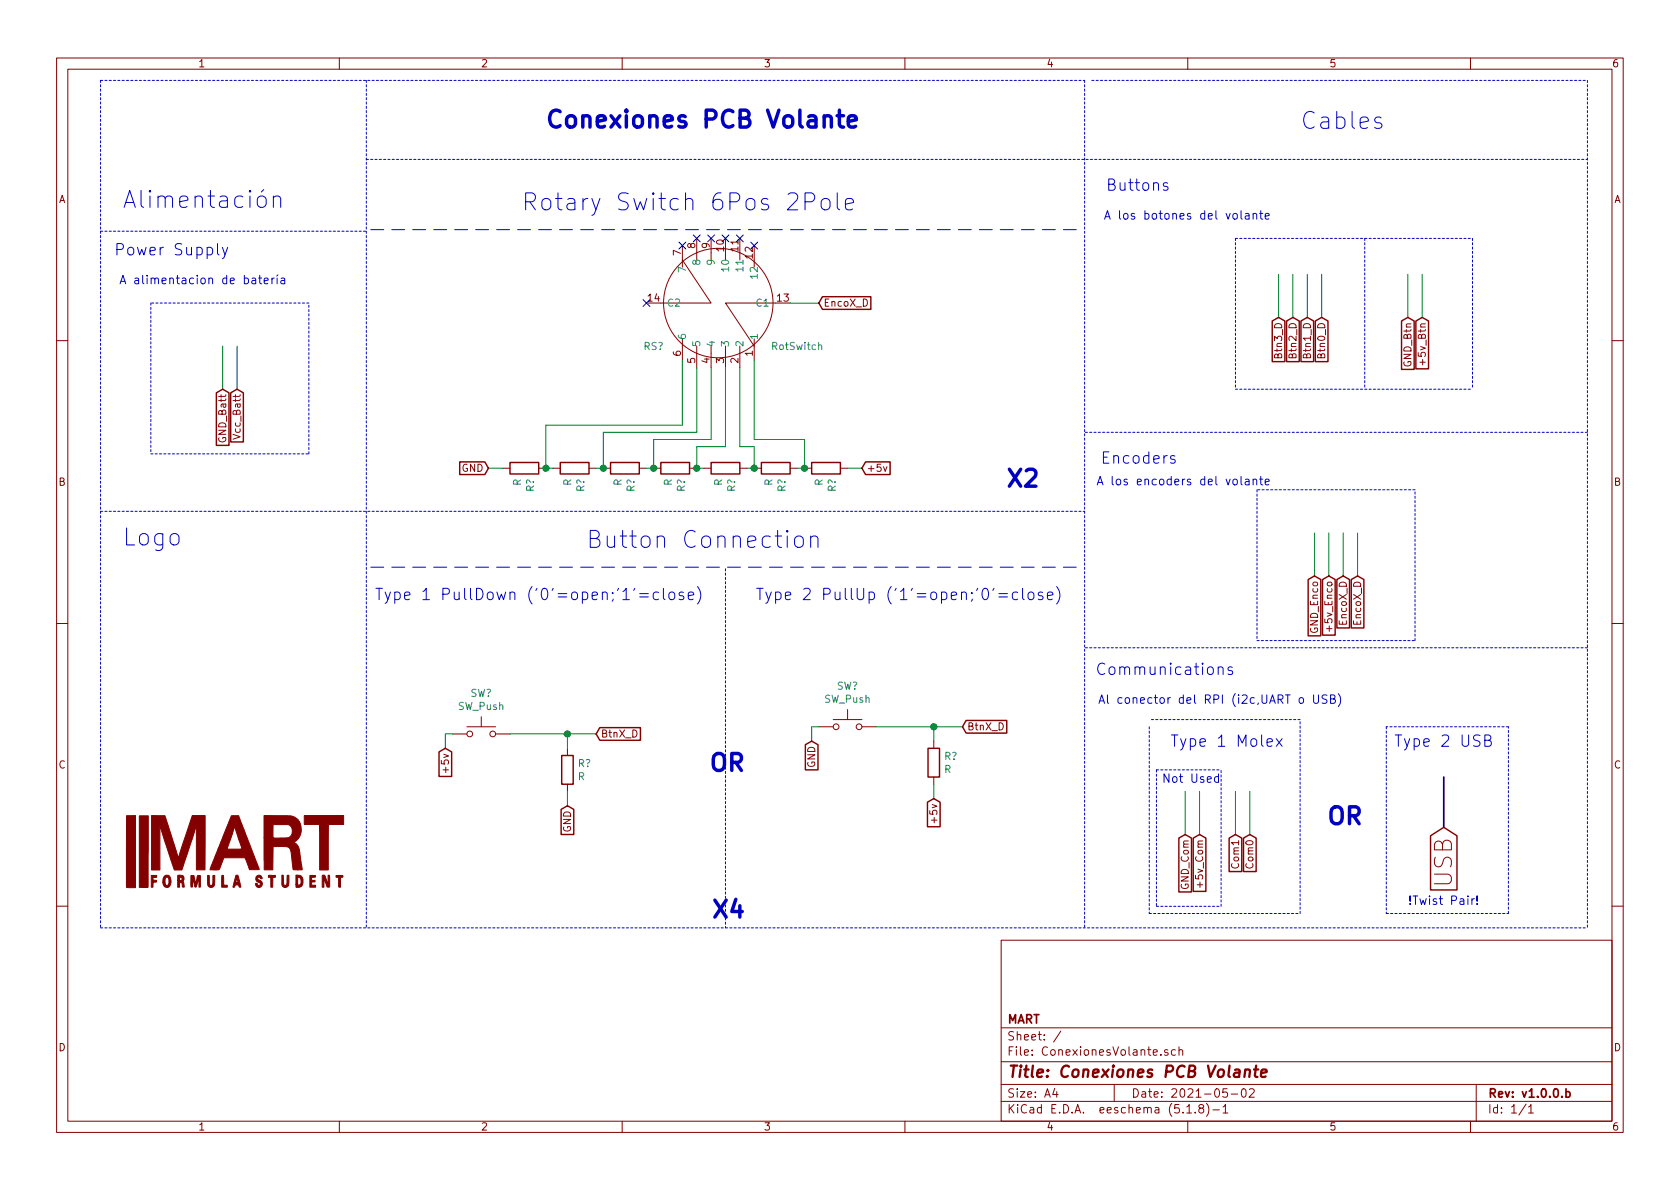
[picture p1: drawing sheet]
<svg xmlns="http://www.w3.org/2000/svg" width="297mm" height="210mm" viewBox="0 0 297 210" stroke-linecap="round" stroke-linejoin="round" font-family="sans-serif">
<g fill="none" stroke="#840000" stroke-width=".18">
<path d="M10 10.3h277v189.9h-277zM12 12.2h273v186.1h-273zM60 10.3v1.9M110 10.3v1.9M160 10.3v1.9M210 10.3v1.9M260 10.3v1.9M120.6 46l5.1 7.6h-8.9M120.6 43.4v3.8M120.6 59.9v3.8M123.2 42.2v3.8M125.7 42.2v3.8"/>
<path d="M128.3 44.7v1.3M130.8 44.7v1.3M133.3 46v1.2M133.3 59.9v3.8M137.2 53.6h-8.9l5 7.6M10 60.2h2M123.2 61.2v3.8M125.7 61.2v3.8M128.3 61.2v3.8M130.8 61.2v3.8M251.5 63.6v.9M285 60.2h2"/>
<path d="M88.9 82.8h1.3M95.2 82.8h1.3M97.8 82.8h1.3M104.1 82.8h1.3M106.7 82.8h1.2M113 82.8h1.3M115.6 82.8h1.2M121.9 82.8h1.3M124.5 82.8h1.2M130.8 82.8h1.3M133.3 82.8h1.3M139.7 82.8h1.3"/>
<path d="M142.2 82.8h1.3M148.6 82.8h1.3M156.2 82.5l.3 .9 .3-.9M10 110.3h2M235 110.7v1M285 110.3h2M80 129.8h2.5M82.5 128.5h5.1M85.1 126.7v1.8M87.6 129.8h2.6M100.3 132.3v1.3M100.3 138.7v1.2"/>
<path d="M144.8 128.5h2.5M147.3 127.2h5.1M149.9 125.5v1.7M152.4 128.5h2.5M165.1 131.1v1.2M165.1 137.4v1.3M212.2 156v.9M10 160.2h2M177 166.3h108v32h-108zM285 160.2h2M60 198.3v1.9M110 198.3v1.9"/>
<path d="M160 198.3v1.9M177 194.8h108M177 191.8h108M177 187.8h108M177 181.8h108M186.5 192.5l-.4 1h1M186.8 193v1M187.6 182.3l-1.3 2M197 191.8v3M205.3 186.5v.1M206.5 185.7a.37 .37 0 0 0-.6 .1l.1 .2 .5 .2 .1 .1-.3 .3-.4-.1M207.8 185.7l-.4-.1-.3 .3 .1 .6 .2 .1 .4-.1"/>
<path d="M208.5 185.7a.37 .37 0 0 1 .6 .1v.8M208.5 185.1v1.5M209.8 195.8l.5-.5v1.5M209.8 196.8h.9M210 198.3v1.9M211.3 196.7v.1M212.2 196l-.2-.3v-.2l.2-.2 .5 .1 .1 .2v.2l-.7 .2a.48 .48 0 0 0-.1 .7l.2 .1 .6-.1a.48 .48 0 0 0-.3-.7M213.3 195.1a1.71 1.71 0 0 1 0 2.3M214.5 196.3h1.1M216.3 195.8l.4-.5v1.5M216.3 196.8h.8M217 192.5h-.7l-.1 .7 .2-.1 .5 .1 .1 .2v.5l-.2 .1-.6-.1"/>
<path d="M217.7 193.5h1.1M219.6 192.7l.4-.2a.94 .94 0 0 1 0 1.5 .82 .82 0 0 1-.4-1.3zM220.9 192.7l.2-.2h.4l.2 .2 .1 .3-1 1h1M260 198.3v1.9M261 191.8v6.5M269.8 195.2l-1.2 2M270.3 195.8l.4-.5v1.5M270.3 196.8h.8"/>
<circle cx="127" cy="53.6" r="9.7"/>
<circle cx="83.1" cy="129.8" r=".51"/>
<circle cx="87.1" cy="129.8" r=".51"/>
<circle cx="147.8" cy="128.5" r=".51"/>
<circle cx="151.9" cy="128.5" r=".51"/>
</g>
<path d="M276.9 193.1l.4-.1 .3 .3-.1 .6-.2 .1-.4-.1M276.9 192.5v1.5" fill="none" stroke="#840000" stroke-width=".3"/>
<path d="M220.2 189.3a.5 .5 0 0 1 .8 .1l-.1 1M220.2 189.1l-.2 1.3M221.7 189.1h.8M222.1 188.4l-.2 1.8v.1l.4 .1M223 189.8l1-.2-.1-.4-.6-.1-.3 .3v.9l.2 .1 .6-.1" fill="none" stroke="#840000" stroke-width=".41"/>
<g fill="none" stroke="#840000" stroke-width=".25">
<path d="M145.4 52.5h8.6v2.2h-8.6l-.6-1.1zM224.9 56.8l1.2-.7 1.1 .7v7.2h-2.3zM227.5 56.8l1.1-.7 1.1 .7v7.2h-2.2zM230 56.8l1.1-.7 1.2 .7v7.2h-2.3zM232.6 56.8l1.1-.7 1.1 .7v7.2h-2.2zM247.8 56.8l1.1-.7 1.1 .7v8.5h-2.2zM250.3 56.8l1.2-.7 1.1 .7v8.4h-2.3zM38.3 69.5l1.1-.7 1.1 .7v9.3h-2.2zM40.8 69.5l1.1-.7 1.1 .7v8.7h-2.2zM81.3 81.7h4.4l.7 1.1-.7 1.1h-4.4zM90.2 81.8h5v2h-5zM99.1 81.8h5v2h-5z"/>
<path d="M107.9 81.8h5.1v2h-5.1zM116.8 81.8h5.1v2h-5.1zM125.7 81.8h5.1v2h-5.1zM134.6 81.8h5.1v2h-5.1zM143.5 81.8h5.1v2h-5.1zM153 81.7h4.4v2.2h-4.4l-.6-1.1zM231.3 102.5l1.1-.7 1.1 .7v9.9h-2.2zM233.8 102.5l1.1-.7 1.2 .7v9.8h-2.3zM236.4 102.5l1.1-.7 1.1 .7v8.5h-2.2zM238.9 102.5l1.1-.7 1.1 .7v8.5h-2.2zM77.6 133l1.1-.7 1.2 .7v4.3h-2.3zM99.3 133.6h2v5.1h-2z"/>
<path d="M106 128.7h7.2v2.2h-7.2l-.6-1.1zM142.4 131.7l1.1-.6 1.1 .6v4.4h-2.2zM164.1 132.3h2v5.1h-2zM170.8 127.4h7.2v2.2h-7.2l-.6-1.1zM99.2 143.1l1.1-.6 1.1 .6v4.5h-2.2zM164 141.9l1.1-.7 1.1 .7v4.3h-2.2zM208.4 148.2l1.1-.6 1.2 .6v9.5h-2.3zM211 148.2l1.1-.6 1.1 .6v9.4h-2.2zM217.3 148.2l1.1-.6 1.2 .6v5.9h-2.3zM219.9 148.2l1.1-.6 1.1 .6v5.9h-2.2zM252.9 147.8l2.4-1.5 2.3 1.5v9.6h-4.7z"/>
</g>
<path d="M144.7 61.1l.2-.1h.3l.1 .8" fill="none" stroke="#008484" stroke-width=".18"/>
<g fill="#840000" stroke="#840000" stroke-width=".18">
<path d="M24.6 144.3h1.6v12.6h-1.6z"/>
<path d="M22.4 144.2h1.6v12.8l-1.6-.1v-.2z"/>
<path d="M53.8 144.2h7v1.6h-2.7l-.1 8h-1.5v-8h-2.7z"/>
<path d="M39.2 154.8h.3v1.7h.7v.4h-1z"/>
<path d="M26.7 154.8h1v.3l-.6 .1v.4l.6 .1v.3h-.6v.9h-.4z"/>
<path d="M47.5 154.8h1.2v.3l-.5 .1v1.7h-.3v-1.7l-.5-.1z"/>
<path d="M59.4 154.8h1.2v.3l-.4 .1v1.7l-.3-.1v-1.5l-.1-.2h-.4z"/>
<path d="M54.8 154.8h1v.3l-.7 .1v.4l.6 .1v.3h-.6v.4l.2 .1h.5v.4h-1z"/>
<path d="M36.7 154.8l.3 .1v1.4a.29 .29 0 0 0 .3 .3 .29 .29 0 0 0 .3-.3v-1.5h.4v1.1a.73 .73 0 0 1-.8 1l-.3-.2-.2-.2z"/>
<path d="M49.8 154.8h.3v1.3a.32 .32 0 0 0 .3 .5 .32 .32 0 0 0 .3-.4l.1-1.4h.3v1.3a.65 .65 0 0 1-.5 .8 .65 .65 0 0 1-.8-.4z"/>
<path d="M52.3 154.8a.9 .9 0 0 1 1.3 .7v.6a.84 .84 0 0 1-1.3 .7v-.4h.3l.1 .1a.74 .74 0 0 0 .6-.6 .74 .74 0 0 0-.5-.8l-.2 .2v1.1h-.3z"/>
<path d="M57 154.8h.4l.6 1.5v-1.5h.3v2a.36 .36 0 0 1-.4 .1 .36 .36 0 0 1-.2-.4l-.4-1.3v1.7h-.3z"/>
<path d="M31.4 154.8a.71 .71 0 0 1 .8 0 .71 .71 0 0 1 .3 .7l-.1 .3 .2 .8a.18 .18 0 0 1-.1 .3 .18 .18 0 0 1-.3-.1v-.6l-.5-.1v.8h-.3v-1.2h.3a.3 .3 0 0 0 .5-.2 .3 .3 0 0 0-.4-.3l-.1 .5h-.3z"/>
<path d="M29 155a.7 .7 0 0 1 .9-.2 .7 .7 0 0 1 .3 .8 .86 .86 0 0 1-.1 1 .86 .86 0 0 1-.9 .2l-.3-.4-.1-.4h.4l.1 .4 .3 .2a1.14 1.14 0 0 0 .2-1.4l-.4-.1-.2 .9h-.4l.1-.7z"/>
<path d="M45.4 154.9a.53 .53 0 0 1 .6-.1 .53 .53 0 0 1 .3 .6h-.2l-.3-.3-.3 .2 .1 .2a.75 .75 0 0 1 .7 .5 .75 .75 0 0 1-.1 .8 .57 .57 0 0 1-.7 .1 .57 .57 0 0 1-.3-.7h.3a.29 .29 0 0 0 .2 .4 .29 .29 0 0 0 .3-.2 .29 .29 0 0 0-.3-.4 .66 .66 0 0 1-.3-1.1z"/>
<path d="M41.7 154.8h.2a1.27 1.27 0 0 1 .5 1l.1 1.1h-.2l-.1-.4h-.6l-.2 .4h-.2l.2-.9h.7l-.2-.7-.2 .7h-.3z"/>
<path d="M33.8 154.8l.5 .1 .3 1.3 .2-.8a.47 .47 0 0 1 .1-.5 .47 .47 0 0 1 .5-.1v2.1h-.2l-.1-1.6-.4 1.5a.31 .31 0 0 1-.3-.1 .31 .31 0 0 1-.1-.3l-.2-1-.1 1.4h-.2z"/>
<path d="M46.7 144.2h4.2a2.46 2.46 0 0 1 2.4 1.9 2.46 2.46 0 0 1-1.3 2.8v.1a2.11 2.11 0 0 1 1 2l.4 2.8h-1.6l-.2-1.7a3.3 3.3 0 0 0-.5-2.2l-.7-.2h-2.1l-.1 4.1h-1.5v-5.7l3.8 .1a1.2 1.2 0 0 0 1.2-1.1 1.2 1.2 0 0 0-.9-1.3h-2.5v2.3h-1.6z"/>
<path d="M26.8 144.2h2.4l2.3 7.5 2.5-7.5h2.3l-.1 9.6h-1.5v-7.8l-2.5 7.8h-1.4l-2.5-7.8v7.8h-1.5z"/>
<path d="M40.9 144.2h1.3l3.6 9.5-1.7 .1-.7-2.1h-.2h-3.6l-.5 1.4a.74 .74 0 0 1-.8 .7h-1.1l-.1-.1 1.5-3.6h4.2l-1.3-3.9-1.3 3.9h-1.6z"/>
</g>
<g fill="none" stroke="#0000c2" stroke-width=".18" stroke-dasharray=".4 .4">
<path d="M17.8 14.2h174M17.8 14.2v149.9M64.8 14.2v149.9M191.8 14.2v149.9M193 14.2h87.7M280.7 14.2v149.9M64.8 28.2h215.9M17.8 40.9h47M26.7 53.6v26.7M54.6 53.6h-27.9M218.4 42.2v26.6M218.4 42.2h41.9"/>
<path d="M241.3 42.2v26.6M260.3 42.2v26.6M218.4 68.8h41.9M280.7 76.4h-88.9M17.8 90.4h174M26.7 80.3h27.9M54.6 80.3v-26.7M222.2 86.6v26.7M250.2 86.6h-28M128.3 100.6v63.5M222.2 113.3h28M250.2 113.3v-26.7"/>
<path d="M280.7 114.5h-88.9M203.2 128.5v33M204.5 136.1h11.4M204.5 136.1v24.2M229.9 127.2h-26.7M245.1 128.5v33M266.7 128.5h-21.6M17.8 164.1h262.9M203.2 161.5h26.7M204.5 160.3h11.4M215.9 160.3v-24.2M229.9 161.5v-34.3"/>
<path d="M245.1 161.5h21.6M266.7 161.5v-33"/>
</g>
<path d="M255.3 137.4v8.9" fill="none" stroke="#000084" stroke-width=".3"/>
<g fill="none" stroke="#008400" stroke-width=".18">
<path d="M139.7 53.6h5.1M226.1 48.5v7.6M228.6 48.5v7.6M231.1 48.5v7.6M233.7 48.5v7.6M248.9 48.5v7.6M251.5 48.5v7.6M39.4 61.2v7.6M41.9 61.2v7.6M120.6 63.7v11.5h-24.1v7.6h1.3M123.2 65v11.4h-16.5v6.4h-1.3M125.7 65v12.7h-10.1v5.1h-1.3"/>
<path d="M128.3 65v14h-5.1v3.8h1.3M130.8 65v14h2.5v3.8h-1.2M133.3 63.7v14h8.9v5.1h-1.2M86.4 82.8h2.5M149.9 82.8h2.5M232.4 94.2v7.6M234.9 94.2v7.6M237.5 94.2v7.6M240 94.2v7.6M80 129.8h-1.3v2.5M90.2 129.8h15.2M100.3 129.8v2.5"/>
<path d="M100.3 139.9v2.6M144.8 128.5h-1.3v2.6M154.9 128.5h15.3M165.1 128.5v2.6M165.1 138.7v2.5M209.5 139.9v7.7M212.1 139.9v7.7M218.4 139.9v7.7M221 139.9v7.7"/>
</g>
<g fill="none" stroke="#0000c2" stroke-width=".18">
<path d="M45.6 34.9a.83 .83 0 0 1 1.5 .3v.9a.81 .81 0 0 1-.8 .6 .81 .81 0 0 1-.8-.6v-.9zM48.3 34.9a.76 .76 0 0 1 1.3 .2v1.6M48.3 34.7v2M129.1 35.7h1.1a.81 .81 0 0 0 .6-.8 .81 .81 0 0 0-.6-.8h-1.1v3M132.1 35.4a.81 .81 0 0 1 .8-.3 .81 .81 0 0 1 .6 .6v.8a.81 .81 0 0 1-.8 .6 .81 .81 0 0 1-.8-.6v-.8zM135.8 35.2l-.3-.1h-.4l-.3 .1-.2 .3 .2 .5 1 .2 .1 .3-.1 .5-.3 .1h-.6l-.3-.1M139.3 34.4l.5-.3h.7a.81 .81 0 0 1 .4 1.3l-1.7 1.7h1.8M142.3 35.7h1.2a.82 .82 0 0 0 .6-.8 .82 .82 0 0 0-.6-.8h-1.2v3M145.5 35.2a.81 .81 0 0 1 1.3 .5v.8a.81 .81 0 0 1-.8 .6 .81 .81 0 0 1-.8-.6v-.8zM148 34.1v2.6l.2 .3 .3 .1M149.5 36.1l1.4-.3-.2-.6-.2-.1h-.6l-.3 .1-.1 .3v1.2l.1 .3 .3 .1h.6l.2-.1M195.3 38.8l.5-1.5 .5 1.5"/>
<path d="M195.5 38.3h.7M197.9 37.3v1.2l.2 .3M198.8 37.8l.4-.1 .2 .3v.4l-.2 .4-.4-.1-.1-.3v-.4zM223.7 38.2l.7-.1-.1-.3-.4-.1-.2 .3 .1 .7h.5M244.2 20.8l-.3-.1h-.4l-.3 .1-.1 .3 .1 .5 1 .2 .1 .3-.1 .4-.3 .2h-.5l-.3-.2M20.7 44.1h.7a.54 .54 0 0 0 .4-.5 .54 .54 0 0 0-.4-.5h-.7v2M21.2 50.2l.5-1.5 .5 1.5M21.4 49.8h.7M23.9 49.2h.6v1M24.5 49.5l-.5 .1a.3 .3 0 0 0-.2 .3 .3 .3 0 0 0 .2 .3l.5-.1M49.7 49.2h.6v1M50.3 49.5l-.4 .1a.3 .3 0 0 0-.3 .3 .3 .3 0 0 0 .3 .3l.4-.1"/>
<path d="M65.6 40.6h2.2M69.3 40.6h2.3M73 40.6h2.3M76.7 40.6h2.3M80.4 40.6h2.3M84.1 40.6h2.3M87.8 40.6h2.3M91.5 40.6h2.3M95.2 40.6h2.3M98.9 40.6h2.3M102.7 40.6h2.2M106.4 40.6h2.3"/>
<path d="M110.1 40.6h2.3M113.8 40.6h2.3M117.5 40.6h2.3M121.2 40.6h2.3M124.9 40.6h2.3M128.6 40.6h2.3M132.3 40.6h2.3M136 40.6h2.3M139.8 40.6h2.2M143.5 40.6h2.3M147.2 40.6h2.3M150.9 40.6h2.3"/>
<path d="M154.6 40.6h2.3M158.3 40.6h2.3M162 40.6h2.3M165.7 40.6h2.3M169.4 40.6h2.3M173.2 40.6h2.2M176.9 40.6h2.2M180.6 40.6h2.3M184.3 40.6h2.3M188 40.6h2.3M122.9 94.1a1.12 1.12 0 0 0-1.3-.2 1.12 1.12 0 0 0-.5 1.2 1.28 1.28 0 0 0 .3 1.3 1.28 1.28 0 0 0 1.4 .2l.1-.1M124.2 95.1a.81 .81 0 0 1 .8-.3 .81 .81 0 0 1 .6 .6v.8a.81 .81 0 0 1-.8 .6 .81 .81 0 0 1-.7-.6v-.8z"/>
<path d="M126.9 95.1a.74 .74 0 0 1 1.3 .1v1.6M126.9 94.8v2M129.6 95.1a.73 .73 0 0 1 1.3 .1v1.6M129.6 94.8v2M132.2 95.8l1.4-.3-.1-.6-.3-.1h-.6l-.3 .1-.1 .3v1.2l.1 .2 .3 .2h.6l.3-.2M136.2 94.9l-.3-.1h-.6l-.4 .3-.1 .3v.8l.1 .3 .4 .3h.6l.3-.2M137.1 94.8h1.1M137.5 93.8v2.6l.1 .2 .6 .2M139.2 93.8l-.2 .1 .2 .2 .1-.2-.1-.1v.3M139.2 94.8v2M140.6 95.1a.81 .81 0 0 1 .8-.3 .81 .81 0 0 1 .6 .6v.8a.8 .8 0 0 1-.7 .6 .8 .8 0 0 1-.8-.6v-.8zM143.3 95.1a.76 .76 0 0 1 1.3 .1v1.6"/>
<path d="M143.3 94.8v2M194 85.7l.5-1.5 .5 1.5M194.2 85.3h.7M196.6 84.2v1.3l.3 .2M197.4 84.9l.3-.2 .4 .2v.5l-.1 .3h-.3l-.3-.1zM223.7 85.2l.7-.1-.1-.3-.4-.1-.2 .3 .1 .7h.5M65.6 100.3h2.2M66.5 104h1.1M67 104v2M68.1 104.7l.5 1.3M69 104.7l-.6 1.8-.3 .2M69.3 100.3h2.3"/>
<path d="M69.8 104.8l.6-.1 .4 .4v.6l-.2 .2-.2 .1-.6-.1M69.8 104.7v2M71.5 105.4l1-.2-.1-.4-.6-.1-.3 .3 .1 .9 .2 .1 .6-.1M73 100.3h2.3M76.7 100.3h2.3M80.4 100.3h2.3M84.1 100.3h2.3M87.8 100.3h2.3M91.5 100.3h2.3M95.2 100.3h2.3M98.9 100.3h2.3M102.7 100.3h2.2"/>
<path d="M106.4 100.3h2.3M110.1 100.3h2.3M113.8 100.3h2.3M117.5 100.3h2.3M121.2 100.3h2.3M121.7 105.4l1-.2-.1-.4-.6-.1-.3 .3 .1 .9 .2 .1 .6-.1M123.3 103.7a2.29 2.29 0 0 1 0 3.1M124.9 100.3h2.3M128.6 100.3h2.3M132.3 100.3h2.3M133.8 104h1.1M134.4 104v2"/>
<path d="M135.4 104.7l.5 1.3M136 100.3h2.3M136.4 104.7l-.7 1.8-.3 .2M137.1 104.8l.6-.1 .4 .4v.6l-.2 .2-.2 .1-.6-.1M137.1 104.7v2M138.9 105.4l.9-.2-.1-.4-.6-.1-.2 .3v.9l.2 .1 .6-.1M139.8 100.3h2.2M142.1 104.2l.3-.2h.5l.3 .2 .1 .4-.1 .3-1.2 1.1h1.3M143.5 100.3h2.3M147.2 100.3h2.3M150.9 100.3h2.3M154.6 100.3h2.3"/>
<path d="M158.3 100.3h2.3M162 100.3h2.3M165.7 100.3h2.3M169.4 100.3h2.3M173.2 100.3h2.2M176.9 100.3h2.2M180.6 100.3h2.3M184.3 100.3h2.3M185.2 105.4l1-.2-.1-.4-.6-.1-.3 .3 .1 .9 .2 .1 .6-.1M186.8 103.7a2.29 2.29 0 0 1 0 3.1M188 100.3h2.3M195.3 117.4a.82 .82 0 0 0-1 0 .82 .82 0 0 0-.2 1 .75 .75 0 0 0 .4 .8 .75 .75 0 0 0 .8-.1"/>
<path d="M217.9 118l-.2-.1-.5 .1v.5a.68 .68 0 0 1 .8 .4l-.1 .3-.2 .1-.6-.1M194.3 124.4l.5-1.5 .5 1.5M194.4 123.9h.7M195.8 122.9v1.2l.2 .3M198.4 123.4a.48 .48 0 0 0-.7 .1v.7a.48 .48 0 0 0 .7 .1M199 123.5l.2-.1 .4 .1 .1 .6-.1 .2-.4 .1-.2-.2zM206.7 136.8v1.5l-.9-1.5v1.5M207.1 130h1.2M207.7 130v2M208.7 130.6l.5 1.4M209.7 130.6l-.7 1.9-.3 .1M236.6 122.7a1.8 1.8 0 0 1 0 2.2"/>
<path d="M246.7 130h1.1M247.2 130v2M249.3 159.8v.1M249.3 158.4v1M261.2 159.8v.1M261.2 158.4v1"/>
</g>
<path d="M99 19.8a1.12 1.12 0 0 0-1.2-.2 1.12 1.12 0 0 0-.6 1.1 1.27 1.27 0 0 0 .3 1.4 1.27 1.27 0 0 0 1.4 .2l.1-.1M100.5 20.6a.81 .81 0 0 1 1.3 .5v.8a.81 .81 0 0 1-.8 .6 .81 .81 0 0 1-.8-.6v-.8z" fill="none" stroke="#0000c2" stroke-width=".61"/>
<g fill="#008400" stroke="#008400" stroke-width=".25">
<circle cx="123.2" cy="82.8" r=".51"/>
<circle cx="115.6" cy="82.8" r=".51"/>
<circle cx="106.7" cy="82.8" r=".51"/>
<circle cx="96.5" cy="82.8" r=".51"/>
<circle cx="165.1" cy="128.5" r=".51"/>
<circle cx="100.3" cy="129.8" r=".51"/>
<circle cx="133.4" cy="82.8" r=".51"/>
<circle cx="142.2" cy="82.8" r=".51"/>
</g>
<g fill="none" stroke="#000084" stroke-width=".18">
<path d="M113.7 53l1.2 1.2M114.9 53l-1.2 1.2M120 42.8l1.3 1.2M121.3 42.8l-1.3 1.2M122.6 41.5l1.2 1.3M123.8 41.5l-1.2 1.3M125.1 41.5l1.2 1.3M126.3 41.5l-1.2 1.3M127.7 41.5l1.2 1.3M128.9 41.5l-1.2 1.3M130.2 41.5l1.2 1.3M131.4 41.5l-1.2 1.3"/>
<path d="M132.7 42.8l1.3 1.2M134 42.8l-1.3 1.2"/>
</g>
<g font-size="4.2" fill="#0000c2">
<text x="102.5" y="22.6">Conexiones PCB Volante</text>
<text x="229.9" y="22.9">Cables</text>
<text x="21.6" y="36.8">Alimentación</text>
<text x="78.7" y="37.3">Rotary Switch 6Pos 2Pole</text>
<text x="179" y="86.1">X2</text>
<text x="21.6" y="96.5">Logo</text>
<text x="84.5" y="96.9">Button Connection</text>
<text x="125.8" y="136.4">OR</text>
<text x="235" y="145.8">OR</text>
<text x="127" y="162.3">X4</text>
</g>
<text font-size="4.2" fill="#840000" x="256.8" y="156.8" transform="rotate(-90 256.8 156.8)">USB</text>
<g font-size="2.8" fill="#0000c2">
<text x="196.4" y="33.8">Buttons</text>
<text x="22.1" y="45.2">Power Supply</text>
<text x="195.6" y="82">Encoders</text>
<text x="75.7" y="106.1">Type 1 PullDown ('0'=open;'1'=close)</text>
<text x="143.1" y="106.1">Type 2 PullUp ('1'=open;'0'=close)</text>
<text x="195.8" y="119.4">Communications</text>
<text x="210.3" y="132.1">Type 1 Molex</text>
<text x="248.6" y="132.1">Type 2 USB</text>
</g>
<text font-size="2.8" fill="#840000" x="178" y="190.5">Title: Conexiones PCB Volante</text>
<g font-size="2.1" fill="#0000c2">
<text x="199.5" y="38.8">A los botones del volante</text>
<text x="25.5" y="50.3">A alimentacion de batería</text>
<text x="198.3" y="85.8">A los encoders del volante</text>
<text x="200.3" y="124.5">Al conector del RPI (i2c,UART o USB)</text>
<text x="206.7" y="138.4">Not Used</text>
<text x="250.4" y="160">!Twist Pair!</text>
</g>
<g font-size="2.1" fill="#840000">
<text x="178" y="184">Sheet: /</text>
<text x="178" y="181">MART</text>
<text x="178" y="186.7">File: ConexionesVolante.sch</text>
<text x="178" y="196.9">KiCad E.D.A. eeschema (5.1.8)-1</text>
<text x="178" y="194.1">Size: A4</text>
<text x="200" y="194.1">Date: 2021-05-02</text>
<text x="263" y="194.1">Rev: v1.0.0.b</text>
<text x="263" y="196.9">Id: 1/1</text>
</g>
<g font-size="1.8" fill="#840000">
<text x="35" y="11.9">1</text>
<text x="85" y="11.9">2</text>
<text x="135" y="11.9">3</text>
<text x="185" y="11.9">4</text>
<text x="235" y="11.9">5</text>
<text x="285" y="11.9">6</text>
<text x="10.4" y="35.9">A</text>
<text x="285.4" y="35.9">A</text>
<text x="120.4" y="45.2" transform="rotate(-90 120.4 45.2)">7</text>
<text x="122.9" y="43.9" transform="rotate(-90 122.9 43.9)">8</text>
<text x="125.5" y="43.9" transform="rotate(-90 125.5 43.9)">9</text>
<text x="128" y="44.4" transform="rotate(-90 128 44.4)">10</text>
<text x="130.6" y="44.4" transform="rotate(-90 130.6 44.4)">11</text>
<text x="133.1" y="45.7" transform="rotate(-90 133.1 45.7)">12</text>
<text x="114.6" y="53.3">14</text>
<text x="137.5" y="53.3">13</text>
<text x="145.6" y="54.2">EncoX_D</text>
<text x="120.4" y="63" transform="rotate(-90 120.4 63)">6</text>
<text x="122.9" y="64.2" transform="rotate(-90 122.9 64.2)">5</text>
<text x="125.5" y="64.2" transform="rotate(-90 125.5 64.2)">4</text>
<text x="128" y="64.2" transform="rotate(-90 128 64.2)">3</text>
<text x="130.6" y="64.2" transform="rotate(-90 130.6 64.2)">2</text>
<text x="133.1" y="63" transform="rotate(-90 133.1 63)">1</text>
<text x="226.7" y="63.1" transform="rotate(-90 226.7 63.1)">Btn3_D</text>
<text x="229.2" y="63.1" transform="rotate(-90 229.2 63.1)">Btn2_D</text>
<text x="231.8" y="63.1" transform="rotate(-90 231.8 63.1)">Btn1_D</text>
<text x="234.3" y="63.1" transform="rotate(-90 234.3 63.1)">Btn0_D</text>
<text x="249.6" y="64.8" transform="rotate(-90 249.6 64.8)">GND_Btn</text>
<text x="252.1" y="63.8" transform="rotate(-90 252.1 63.8)">+5v_Btn</text>
<text x="40" y="78" transform="rotate(-90 40 78)">GND_Batt</text>
<text x="42.5" y="77.2" transform="rotate(-90 42.5 77.2)">Vcc_Batt</text>
<text x="81.6" y="83.4">GND</text>
<text x="153.2" y="83.4">+5v</text>
<text x="10.4" y="85.9">B</text>
<text x="285.4" y="85.9">B</text>
<text x="233" y="111.9" transform="rotate(-90 233 111.9)">GND_Enco</text>
<text x="235.6" y="110.9" transform="rotate(-90 235.6 110.9)">+5v_Enco</text>
<text x="238.1" y="110.4" transform="rotate(-90 238.1 110.4)">EncoX_D</text>
<text x="240.7" y="110.4" transform="rotate(-90 240.7 110.4)">EncoX_D</text>
<text x="106.2" y="130.4">BtnX_D</text>
<text x="171" y="129.2">BtnX_D</text>
<text x="10.4" y="135.9">C</text>
<text x="79.4" y="136.1" transform="rotate(-90 79.4 136.1)">+5v</text>
<text x="144.1" y="135.8" transform="rotate(-90 144.1 135.8)">GND</text>
<text x="285.4" y="135.9">C</text>
<text x="101" y="147.2" transform="rotate(-90 101 147.2)">GND</text>
<text x="165.7" y="145" transform="rotate(-90 165.7 145)">+5v</text>
<text x="219.1" y="153.3" transform="rotate(-90 219.1 153.3)">Com1</text>
<text x="221.6" y="153.3" transform="rotate(-90 221.6 153.3)">Com0</text>
<text x="210.2" y="157.2" transform="rotate(-90 210.2 157.2)">GND_Com</text>
<text x="212.7" y="156.3" transform="rotate(-90 212.7 156.3)">+5v_Com</text>
<text x="10.4" y="185.9">D</text>
<text x="285.4" y="185.9">D</text>
<text x="35" y="199.9">1</text>
<text x="85" y="199.9">2</text>
<text x="135" y="199.9">3</text>
<text x="185" y="199.9">4</text>
<text x="235" y="199.9">5</text>
<text x="285" y="199.9">6</text>
</g>
<g font-size="1.8" fill="#008484">
<text x="121.3" y="48" transform="rotate(-90 121.3 48)">7</text>
<text x="123.8" y="46.7" transform="rotate(-90 123.8 46.7)">8</text>
<text x="126.4" y="46.7" transform="rotate(-90 126.4 46.7)">9</text>
<text x="128.9" y="47.7" transform="rotate(-90 128.9 47.7)">10</text>
<text x="131.4" y="47.7" transform="rotate(-90 131.4 47.7)">11</text>
<text x="134" y="48.9" transform="rotate(-90 134 48.9)">12</text>
<text x="117.9" y="54.2">C2</text>
<text x="133.9" y="54.2">C1</text>
<text x="113.8" y="61.9">RS?</text>
<text x="121.3" y="60.2" transform="rotate(-90 121.3 60.2)">6</text>
<text x="123.8" y="61.5" transform="rotate(-90 123.8 61.5)">5</text>
<text x="126.4" y="61.5" transform="rotate(-90 126.4 61.5)">4</text>
<text x="128.9" y="61.5" transform="rotate(-90 128.9 61.5)">3</text>
<text x="131.4" y="61.5" transform="rotate(-90 131.4 61.5)">2</text>
<text x="134" y="60.2" transform="rotate(-90 134 60.2)">1</text>
<text x="136.7" y="61.9">RotSwitch</text>
<text x="92.1" y="85.9" transform="rotate(-90 92.1 85.9)">R</text>
<text x="94.4" y="87" transform="rotate(-90 94.4 87)">R?</text>
<text x="101" y="85.9" transform="rotate(-90 101 85.9)">R</text>
<text x="103.3" y="87" transform="rotate(-90 103.3 87)">R?</text>
<text x="109.9" y="85.9" transform="rotate(-90 109.9 85.9)">R</text>
<text x="112.2" y="87" transform="rotate(-90 112.2 87)">R?</text>
<text x="118.8" y="85.9" transform="rotate(-90 118.8 85.9)">R</text>
<text x="121.1" y="87" transform="rotate(-90 121.1 87)">R?</text>
<text x="127.7" y="85.9" transform="rotate(-90 127.7 85.9)">R</text>
<text x="130" y="87" transform="rotate(-90 130 87)">R?</text>
<text x="136.6" y="85.9" transform="rotate(-90 136.6 85.9)">R</text>
<text x="138.9" y="87" transform="rotate(-90 138.9 87)">R?</text>
<text x="145.5" y="85.9" transform="rotate(-90 145.5 85.9)">R</text>
<text x="147.8" y="87" transform="rotate(-90 147.8 87)">R?</text>
<text x="81" y="125.5">SW_Push</text>
<text x="83.1" y="123.2">SW?</text>
<text x="145.8" y="124.3">SW_Push</text>
<text x="147.9" y="122">SW?</text>
<text x="102.2" y="135.7">R?</text>
<text x="102.2" y="138">R</text>
<text x="167" y="134.4">R?</text>
<text x="167" y="136.7">R</text>
</g>
</svg>
